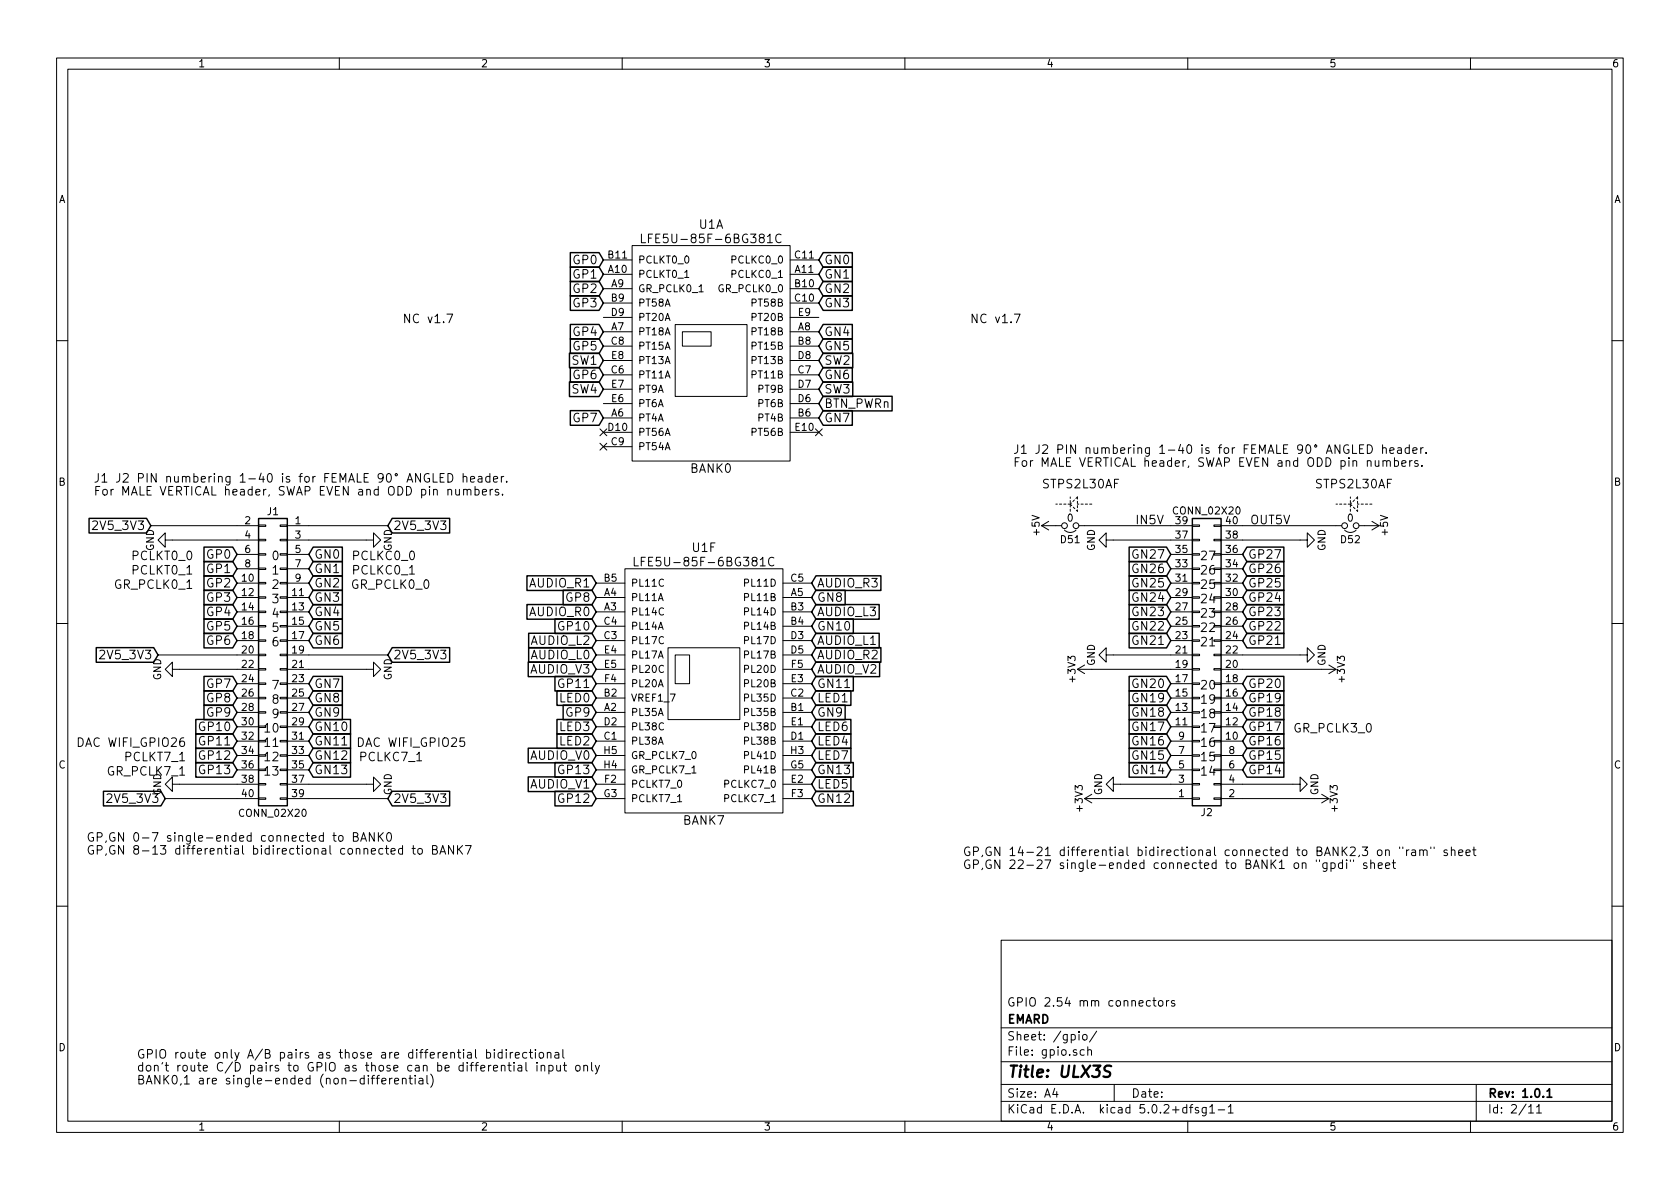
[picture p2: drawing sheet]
<svg xmlns="http://www.w3.org/2000/svg" width="297mm" height="210mm" viewBox="0 0 297 210" stroke-linecap="round" stroke-linejoin="round" font-family="sans-serif">
<g fill="none" stroke="#000" stroke-width=".18">
<path d="M10 10.3h277v189.9h-277zM12 12.2h273v186.1h-273zM60 10.3v1.9M110 10.3v1.9M160 10.3v1.9M210 10.3v1.9M260 10.3v1.9M79 55.5h1l-.6 1.6M106.7 58.7h5.1M106.7 51h5.1M106.7 53.6h5.1M106.7 56.1h5.1"/>
<path d="M106.7 48.5h5.1M106.7 46h5.1M111.8 43.4h27.9v38.1h-27.9zM113.4 41.4v1.5h.7M119.4 57.4h12.7v12.7h-12.7zM120.6 58.7h5.1v2.5h-5.1zM121.1 49.1h.7M123.6 51.6h.7M138.1 41.5a.62 .62 0 0 0-.8 0 .62 .62 0 0 0-.1 .8 .56 .56 0 0 0 .2 .5 .56 .56 0 0 0 .7 0M139.7 58.7h5.1M139.7 51h5.1M139.7 53.6h5.1"/>
<path d="M139.7 56.1h5.1M139.7 48.5h5.1M139.7 46h5.1M179.3 55.5h1.1l-.7 1.6M10 60.2h2M106.1 75.8l1.2 1.3M106.1 78.4l1.2 1.2M106.7 73.9h5.1M106.7 66.3h5.1M106.7 71.4h5.1M106.7 68.8h5.1M106.7 61.2h5.1"/>
<path d="M106.7 63.7h5.1M106.7 79h5.1M106.7 76.4h5.1M107.3 75.8l-1.2 1.3M107.3 78.4l-1.2 1.2M139.7 73.9h5.1M139.7 66.3h5.1M139.7 71.4h5.1M139.7 68.8h5.1M139.7 61.2h5.1M139.7 63.7h5.1M139.7 76.4h5.1"/>
<path d="M144.2 75.8l1.2 1.3M145.4 75.8l-1.2 1.3M239.1 78.7v1.5h.8M240.4 79.4h.5M241.1 78.7h-.7v1.5h.7M241.8 78.7a.77 .77 0 0 1 .9 .7 .77 .77 0 0 1-.9 .8zM244.4 79.3l.1-.1a.37 .37 0 0 1 .6 .2v.8M244.4 78.7v1.5M245.7 79.7l.8-.2-.1-.3h-.4l-.3 .2 .1 .7h.6M247.1 79.2h.6l.1 1M247.8 79.5l-.5 .1a.31 .31 0 0 0-.2 .3 .31 .31 0 0 0 .2 .3l.5-.1M249.2 79.2h-.5l-.2 .1v.7a.48 .48 0 0 0 .7 .1"/>
<path d="M249.2 78.7v1.5M249.8 79.7l.7-.2v-.3h-.5l-.2 .2 .1 .7h.6M251.2 79.2v1M251.6 79.2h-.3l-.1 .2M285 60.2h2M16.4 92.2l.6-.1 .2 .1v.4l-.9 1h.9M26.7 93h19M29.2 95.5v-1.3l-1.3 1.3 1.3 1.3v-1.3h16.5M41.9 98h3.8M45.7 97.9h1.3v.3h-1.3zM45.7 95.4h1.3v.2h-1.3zM45.7 92.8h1.3v.3h-1.3z"/>
<path d="M49.5 97.9h1.3v.3h-1.3zM49.5 95.4h1.3v.2h-1.3zM49.5 92.8h1.3v.3h-1.3zM50.8 95.5h15.2v1.3l1.3-1.3-1.3-1.3v1.3M50.8 93h17.8M50.8 98h3.8M76.6 83.7v1.6h.7M77.8 84.4h.5M78.5 83.7h-.7v1.6h.7M79.2 83.7a.77 .77 0 0 1 .9 .8 .77 .77 0 0 1-.9 .8zM80.6 86.5v1h.4l.2-.1M81.2 86.5v1"/>
<path d="M81.9 84.4l.2-.2 .4 .1v1M81.9 83.7v1.6M82 86.7l.2-.2 .3 .1 .1 .9M82 86.5v1M82.6 86.7l.2-.2 .4 .1 .1 .9M83.2 84.8l.7-.2-.1-.3-.4-.1-.2 .2 .1 .8h.5M84 86.6l.4-.1 .3 .3-.1 .7h-.6M84 86v1.5M84.6 84.3h.6v1M85.2 84.6l-.5 .1a.31 .31 0 0 0-.2 .3 .31 .31 0 0 0 .2 .3l.5-.1M85.3 87l.7-.1v-.3l-.5-.1-.2 .2 .1 .8h.6M86.6 84.3l-.4-.1-.3 .3v.5l.1 .2h.6"/>
<path d="M86.6 83.7v1.6M86.7 86.5v1M87.1 86.5l-.3 .1-.1 .2M87.2 84.8l.8-.2-.1-.3-.4-.1-.3 .2 .1 .8h.6M88.1 86.6l-.3-.1-.2 .2v.3l.5 .1v.4h-.5M88.6 84.2v1.1M88.8 87.4v.1M89.1 84.2l-.3 .1-.2 .2M89.6 85.1v.2M112.1 98.5v1.6h.8M136.8 98.7a.62 .62 0 0 0-.7 0 .62 .62 0 0 0-.2 .7 .56 .56 0 0 0 .3 .6 .56 .56 0 0 0 .6-.1M184.1 93h3.6"/>
<path d="M184.1 93l1.3 .7M185.4 92.2l-1.3 .8M188.2 93.7a1.41 1.41 0 0 0 2 0M190.8 93h20M195.6 95.5v1.3l-1.3-1.3 1.3-1.3v1.3h15.2M207 98h3.8M210.8 92.8h1.3v.3h-1.3zM210.8 95.4h1.3v.2h-1.3zM210.8 97.9h1.3v.3h-1.3zM214.6 92.8h1.3v.3h-1.3zM214.6 95.4h1.3v.2h-1.3zM214.6 97.9h1.3v.3h-1.3z"/>
<path d="M215.9 95.5h15.2v-1.3l1.3 1.3-1.3 1.3v-1.3M215.9 93h21.3M215.9 98h3.8M237.7 93.7a1.41 1.41 0 0 0 2.1 0M240.3 93h3.5M242.6 92.2l1.2 .8M243.2 81.5v.9l.4 .1 .2-.2M243.8 81.5v1M243.8 93l-1.2 .7M244.5 81.6l.2-.1h.4l.1 1M244.5 81.5v1M245.2 81.7l.2-.2h.3l.1 1"/>
<path d="M246.6 81.5h.4l.2 .1v.7a.48 .48 0 0 1-.6 .1M246.6 80.9v1.6M247.9 82l.7-.2-.1-.3h-.4l-.2 .2v.7h.6M249.3 81.5v1M249.7 81.5h-.3l-.1 .2M250.7 81.5h-.4l-.2 .2 .1 .2 .5 .1v.4h-.6M251.4 82.3v.2M252.1 80v.2M10 110.3h2M17.7 115.1l.5-.1 .2 .1 .1 .3-.9 1.1h.9M27.9 115.8h17.8M30.5 118.4v-1.3l-1.3 1.3 1.3 1.2v-1.2h15.2"/>
<path d="M41.9 113.3h3.8M41.9 110.7h3.8M41.9 108.2h3.8M41.9 105.7h3.8M41.9 103.1h3.8M41.9 100.6h3.8M45.7 118.2h1.3v.3h-1.3zM45.7 115.7h1.3v.2h-1.3zM45.7 113.2h1.3v.2h-1.3zM45.7 110.6h1.3v.3h-1.3zM45.7 108.1h1.3v.2h-1.3zM45.7 105.5h1.3v.3h-1.3z"/>
<path d="M45.7 103h1.3v.2h-1.3zM45.7 100.5h1.3v.2h-1.3zM49.5 118.2h1.3v.3h-1.3zM49.5 115.7h1.3v.2h-1.3zM49.5 113.2h1.3v.2h-1.3zM49.5 110.6h1.3v.3h-1.3zM49.5 108.1h1.3v.2h-1.3zM49.5 105.5h1.3v.3h-1.3zM49.5 103h1.3v.2h-1.3zM49.5 100.5h1.3v.2h-1.3zM50.8 118.4h15.2v1.2l1.3-1.2-1.3-1.3v1.3M50.8 115.8h17.8"/>
<path d="M50.8 113.3h3.8M50.8 110.7h3.8M50.8 108.2h3.8M50.8 105.7h3.8M50.8 103.1h3.8M50.8 100.6h3.8M105.4 118.4h5.1M105.4 115.8h5.1M105.4 113.3h5.1M105.4 110.7h5.1M105.4 108.2h5.1M105.4 105.7h5.1"/>
<path d="M105.4 103.1h5.1M110.5 100.6h27.9v43.2h-27.9zM118.1 114.5h12.7v12.7h-12.7zM119.4 115.8h2.5v5.1h-2.5zM138.4 118.4h5.1M138.4 115.8h5.1M138.4 113.3h5.1M138.4 110.7h5.1M138.4 108.2h5.1M138.4 105.7h5.1M138.4 103.1h5.1M190.5 118.4h20.3"/>
<path d="M190.5 118.4l1.3 .7M191.8 117.6l-1.3 .8M195.6 115.8v1.3l-1.3-1.3 1.3-1.3v1.3h15.2M207 113.3h3.8M207 110.7h3.8M207 108.2h3.8M207 105.7h3.8M207 103.1h3.8M207 100.6h3.8M210.8 100.5h1.3v.2h-1.3zM210.8 103h1.3v.2h-1.3zM210.8 105.5h1.3v.3h-1.3z"/>
<path d="M210.8 108.1h1.3v.2h-1.3zM210.8 110.6h1.3v.3h-1.3zM210.8 113.2h1.3v.2h-1.3zM210.8 115.7h1.3v.2h-1.3zM210.8 118.2h1.3v.3h-1.3zM214.6 100.5h1.3v.2h-1.3zM214.6 103h1.3v.2h-1.3zM214.6 105.5h1.3v.3h-1.3zM214.6 108.1h1.3v.2h-1.3zM214.6 110.6h1.3v.3h-1.3zM214.6 113.2h1.3v.2h-1.3zM214.6 115.7h1.3v.2h-1.3z"/>
<path d="M214.6 118.2h1.3v.3h-1.3zM215.9 115.8h15.2v-1.3l1.3 1.3-1.3 1.3v-1.3M215.9 118.4h20.3M215.9 113.3h3.8M215.9 110.7h3.8M215.9 108.2h3.8M215.9 105.7h3.8M215.9 103.1h3.8M215.9 100.6h3.8M234.9 117.6l1.3 .8M236.2 118.4l-1.3 .7M285 110.3h2"/>
<path d="M13.8 130.5a.77 .77 0 0 1 .9 .7 .77 .77 0 0 1-.9 .8zM30.5 138.7v-1.3l-1.3 1.3 1.3 1.2v-1.2h15.2M41.9 131.1h3.8M41.9 128.5h3.8M41.9 126h3.8M41.9 123.4h3.8M41.9 120.9h3.8M41.9 136.1h3.8M41.9 133.6h3.8M45.7 138.6h1.3v.2h-1.3zM45.7 136h1.3v.3h-1.3zM45.7 133.5h1.3v.2h-1.3z"/>
<path d="M45.7 130.9h1.3v.3h-1.3zM45.7 128.4h1.3v.2h-1.3zM45.7 125.9h1.3v.2h-1.3zM45.7 123.3h1.3v.3h-1.3zM45.7 120.8h1.3v.2h-1.3zM49.5 138.6h1.3v.2h-1.3zM49.5 136h1.3v.3h-1.3zM49.5 133.5h1.3v.2h-1.3zM49.5 130.9h1.3v.3h-1.3zM49.5 128.4h1.3v.2h-1.3zM49.5 125.9h1.3v.2h-1.3zM49.5 123.3h1.3v.3h-1.3z"/>
<path d="M49.5 120.8h1.3v.2h-1.3zM50.8 138.7h15.2v1.2l1.3-1.2-1.3-1.3v1.3M50.8 131.1h3.8M50.8 128.5h3.8M50.8 126h3.8M50.8 123.4h3.8M50.8 120.9h3.8M50.8 136.1h3.8M50.8 133.6h3.8M63.4 130.5a.77 .77 0 0 1 .8 .7 .77 .77 0 0 1-.8 .8zM105.4 131.1h5.1M105.4 128.5h5.1"/>
<path d="M105.4 126h5.1M105.4 123.4h5.1M105.4 120.9h5.1M105.4 138.7h5.1M105.4 136.1h5.1M105.4 133.6h5.1M122.3 136.7h.8M138.4 131.1h5.1M138.4 128.5h5.1M138.4 126h5.1M138.4 123.4h5.1M138.4 120.9h5.1"/>
<path d="M138.4 138.7h5.1M138.4 136.1h5.1M138.4 133.6h5.1M196.8 138.7v1.2l-1.2-1.2 1.2-1.3v1.3h14M207 131.1h3.8M207 128.5h3.8M207 126h3.8M207 123.4h3.8M207 120.9h3.8M207 136.1h3.8M207 133.6h3.8M210.8 120.8h1.3v.2h-1.3z"/>
<path d="M210.8 123.3h1.3v.3h-1.3zM210.8 125.9h1.3v.2h-1.3zM210.8 128.4h1.3v.2h-1.3zM210.8 130.9h1.3v.3h-1.3zM210.8 133.5h1.3v.2h-1.3zM210.8 136h1.3v.3h-1.3zM210.8 138.6h1.3v.2h-1.3zM214.6 120.8h1.3v.2h-1.3zM214.6 123.3h1.3v.3h-1.3zM214.6 125.9h1.3v.2h-1.3zM214.6 128.4h1.3v.2h-1.3zM214.6 130.9h1.3v.3h-1.3z"/>
<path d="M214.6 133.5h1.3v.2h-1.3zM214.6 136h1.3v.3h-1.3zM214.6 138.6h1.3v.2h-1.3zM215.9 138.7h14v-1.3l1.2 1.3-1.2 1.2v-1.2M215.9 131.1h3.8M215.9 128.5h3.8M215.9 126h3.8M215.9 123.4h3.8M215.9 120.9h3.8M215.9 136.1h3.8M215.9 133.6h3.8M18.9 140.5l.6-.1 .2 .1 .1 .3-1 1.1h1"/>
<path d="M29.2 141.2h16.5M45.7 141.1h1.3v.2h-1.3zM49.5 141.1h1.3v.2h-1.3zM50.8 141.2h17.8M59.9 147.9l.5-.2 .3 .3v.5l-.3 .3-.4-.1-.1-.2zM62.5 147.9h.5l.2-.1 .1-.3-.3-.3h-.5v1.6h.5l.3-.3a.41 .41 0 0 0-.3-.6M63.8 148.8l.5-1.6 .5 1.6M63.9 148.3h.7M66.2 147.2v1.6l-.9-1.6v1.6M66.9 147.2v1.6M67.1 147.9l.7 .9M67.8 147.2l-.9 .9"/>
<path d="M68.5 147.4l.4-.2a.97 .97 0 0 1 0 1.6 .84 .84 0 0 1-.4-1.4zM71.2 150.1l-.5-.1-.2 .3v.4l.1 .3h.6M71.2 149.5v1.5M72.8 150h.6M73.1 149.5v1.3l.3 .2M73.9 150.2l.3-.2 .4 .2 .1 .5-.2 .3h-.3l-.3-.1zM76.5 150.2l.7-.1 .1-.3-.2-.2-.6-.1v1.5h.6l.2-.3a.41 .41 0 0 0-.3-.5M77.8 151l.5-1.5 .5 1.5M77.9 150.6h.8M80.2 149.5v1.5l-.9-1.5v1.5M80.9 149.5v1.5M81.1 150.2l.7 .8"/>
<path d="M81.8 149.5l-.9 .9M82.3 149.5h1l-.6 1.5M105.4 141.2h5.1M119.8 141.8h.7M138.4 141.2h5.1M191.8 141.2h19M191.8 141.2l1.2 .8M193 140.5l-1.2 .7M210.8 141.1h1.3v.2h-1.3zM214.6 141.1h1.3v.2h-1.3zM215.9 141.2h19M233.7 140.5l1.2 .7"/>
<path d="M234.6 152.6v1.2l-.3 .3-.3-.1M234.6 152.6h-.4l-.2 .1v.7a.48 .48 0 0 0 .6 .1M234.9 141.2l-1.2 .8M235.3 152.6h.5l.3 .3v.4l-.2 .2h-.6M235.3 152.6v1.5M237.4 152.6h-.5l-.2 .3v.4l.1 .2h.6M237.4 152.1v1.5M238.1 152.6v1M241.7 152.6a.37 .37 0 0 0-.6 .2v.2l.6 .3-.2 .3-.4-.1M242.4 152.7l.2-.1h.4v1M242.4 152.1v1.5M243.6 150.4l.2-.1 .5 .1v.6l-.1 .2-.4 .1-.2-.2z"/>
<path d="M243.7 153.1l.7-.2-.1-.3h-.4l-.2 .2 .1 .7h.5M245 150.4l.2-.1 .4 .1v.9M245 153.1l.7-.2-.1-.3h-.4l-.2 .2 .1 .7h.5M245 150.3v1M246.2 152.6h.5M246.4 152.1v1.3l.3 .2M247.5 149.8v.3M248 149.8v.3M248.7 150.3v1M249.1 150.3l-.4 .3M249.6 150.4h.6l.1 .9M250.3 150.6l-.5 .1a.3 .3 0 0 0-.3 .3 .3 .3 0 0 0 .3 .3l.5-.1"/>
<path d="M251 150.4l.2-.1 .4 .1 .1 .9M251 150.3v1M251.7 150.5a.36 .36 0 0 1 .3-.2 .36 .36 0 0 1 .3 .2v.8M253 149.8v.3M253.6 149.8v.3M255.9 150.4a.37 .37 0 0 0-.6 .1l.1 .2 .6 .3-.3 .3-.4-.1M256.6 150.4l.2-.1 .4 .1 .1 .9M256.6 149.8v1.5M257.9 150.8l.7-.2v-.2l-.5-.1-.2 .2 .1 .7h.6M259.2 150.8l.7-.2v-.2l-.5-.1-.2 .2 .1 .7h.6M260.4 150.3h.6M260.6 149.8v1.3l.4 .2"/>
<path d="M10 160.2h2M177 166.3h108v32h-108zM203.4 177l-.4-.1-.3 .3 .1 .6h.6M203.8 176.9h.6M204 176.4v1.3l.4 .2M204.9 177.1l.2-.2 .4 .2v.7l-.2 .1-.4-.1zM206.2 176.9v1M206.7 176.9l-.5 .3M207.7 177l-.4-.1-.2 .2 .1 .3 .5 .1v.3h-.6M285 160.2h2M60 198.3v1.9M66.2 190.2l-.4 .2v1.3"/>
<path d="M67.1 190.2l-.4 .2v1.3M67.5 191.2l.7-.2v-.3h-.5l-.2 .2 .1 .7h.6M68.9 190.7v1M69.3 190.7h-.3l-.1 .3M69.8 191.2l.7-.2-.1-.3h-.4l-.2 .2v.7h.6M71.1 190.8l.1-.1a.37 .37 0 0 1 .6 .2v.8M71.1 190.7v1M72.5 190.2v1.3l.1 .1 .3 .1M73.4 190.7v1M74.1 190.7h.6l.1 1M74.8 191l-.5 .1a.3 .3 0 0 0-.3 .3 .3 .3 0 0 0 .3 .3l.5-.1M75.5 190.2v1.3l.2 .2"/>
<path d="M76.1 189.9a1.78 1.78 0 0 1 0 2.4M84.1 185.6v1.3l.2 .2M86 186.2l.5-.1 .2 .1v.8a.48 .48 0 0 1-.7 0M86 185.6v1.5M87.4 185.6v.1M87.4 186.1v1M88.6 188.5l.2-.1 .4 .1 .1 .9M88.6 188.4v1M88.8 186.2l-.5-.1-.2 .3v.4l.1 .2h.6M88.8 185.6v1.5M89.5 185.6v.1M89.5 186.1v1"/>
<path d="M89.8 188.4h.6M90 187.9v1.3l.4 .2M90.2 186.1v1M90.7 186.1l-.3 .1-.2 .2M90.9 187.9v.1M90.9 188.4v1M91.1 186.6l.7-.1v-.3l-.5-.1-.2 .2 .1 .7h.6M91.6 188.5h.6l.1 .9M92.3 188.7l-.6 .1a.31 .31 0 0 0-.2 .3 .31 .31 0 0 0 .2 .3l.6-.1M93 187.9v1.3l.2 .2M93.1 186.2l-.4-.1-.2 .1v.8a.48 .48 0 0 0 .6 0M93.6 186.1h.6"/>
<path d="M93.8 185.6v1.3l.1 .1 .3 .1M94.7 185.6v.1M94.7 186.1v1M94.9 187.9v.1M94.9 188.4v1M95.4 186.2l.2-.1 .4 .1 .1 .6-.1 .2-.4 .1-.2-.1zM95.7 188.5l.2-.1 .4 .1v.9M95.7 188.4v1M96.8 186.2l.2-.1 .4 .1v.9M96.8 186.1v1M97.1 188.5l.4-.1 .2 .1v.7a.48 .48 0 0 1-.6 .1M97.1 188.4v1.5"/>
<path d="M98.1 186.2h.6l.1 .9M98.4 188.4v.8a.37 .37 0 0 0 .3 .2 .37 .37 0 0 0 .4-.2M98.8 186.5h-.5a.3 .3 0 0 0-.2 .3 .3 .3 0 0 0 .2 .3l.5-.1M99.1 188.4v1M99.5 185.6v1.3l.2 .2M99.6 188.4h.6M99.8 187.9v1.3l.1 .1 .3 .1M101.9 188.5l.4-.1 .3 .3v.4l-.3 .3-.4-.1-.1-.2zM103.2 188.5l.2-.1 .4 .1 .1 .9M103.2 188.4v1M104.6 187.9v1.3l.2 .2M105.3 188.4l.3 1"/>
<path d="M106 188.4l-.5 1.4-.2 .1M110 198.3v1.9M160 198.3v1.9M177 194.8h108M177 191.8h108M177 187.8h108M177 181.8h108M186.5 192.5l-.4 1h1M186.8 193v1M190.8 182.4v.2M190.8 182.9v1M191.5 183.1l.2-.2 .4 .2v.7l-.2 .1-.4-.1z"/>
<path d="M191.7 185.7l-.4-.1-.3 .3 .1 .6 .2 .1 .4-.1M192.3 185.7h.1a.37 .37 0 0 1 .6 .1v.8M192.3 185.1v1.5M193.9 182.3l-1.3 2M197 191.8v3M210 198.3v1.9M210.3 195.8h.6M210.9 195.3l-.4 .2v1.3M211.9 195.9l-.4-.1-.2 .2 .1 .3 .5 .1v.3h-.6M213.3 195.8v1.2l-.3 .3h-.4M213.3 195.9l-.5-.1-.3 .3 .1 .6 .2 .1 .5-.1M213.9 195.8l.4-.5v1.5"/>
<path d="M213.9 196.8h.9M215.4 196.3h1.1M217.2 195.8l.4-.5v1.5M217.2 196.8h.8M260 198.3v1.9M261 191.8v6.5M270.3 195.8l.4-.5v1.5M270.3 196.8h.8M271.7 195.8l.4-.5v1.5M271.7 196.8h.8"/>
<circle cx="188.2" cy="93" r=".51"/>
<circle cx="190.2" cy="93" r=".51"/>
<circle cx="237.7" cy="93" r=".51"/>
<circle cx="239.8" cy="93" r=".51"/>
</g>
<path d="M273.5 193l.5-.5v1.5M273.5 194h.9" fill="none" stroke="#000" stroke-width=".3"/>
<path d="M196.5 188.5l-.3-.1-.7 .1a.47 .47 0 0 0-.2 .5 .47 .47 0 0 0 .3 .4l.4 .1a.48 .48 0 0 1 .3 .5 .48 .48 0 0 1-.4 .4l-.8-.1" fill="none" stroke="#000" stroke-width=".41"/>
<g fill="none" stroke="#000" stroke-width=".25">
<path d="M100.8 44.7h5.1l.8 1.3-.8 1.3h-5.1zM100.8 47.2h5.1l.8 1.3-.8 1.3h-5.1zM100.8 49.8h5.1l.8 1.2-.8 1.3h-5.1zM100.8 57.4h5.1l.8 1.3-.8 1.3h-5.1zM100.8 59.9h5.1l.8 1.3-.8 1.3h-5.1zM100.8 52.3h5.1l.8 1.3-.8 1.3h-5.1zM145.5 44.7h5.2v2.6h-5.2l-.7-1.3zM145.5 47.2h5.2v2.6h-5.2l-.7-1.3zM145.5 49.8h5.2v2.5h-5.2l-.7-1.3zM145.5 57.4h5.2v2.6h-5.2l-.7-1.3zM145.5 59.9h5.2v2.6h-5.2l-.7-1.3zM145.5 52.3h5.2v2.6h-5.2l-.7-1.3z"/>
<path d="M100.7 62.5h5.2l.8 1.2-.8 1.3h-5.2zM100.7 67.5h5.2l.8 1.3-.8 1.3h-5.2zM100.8 72.6h5.1l.8 1.3-.8 1.3h-5.1zM100.8 65h5.1l.8 1.3-.8 1.3h-5.1zM145.5 72.6h5.2v2.6h-5.2l-.7-1.3zM145.5 65h5.2v2.6h-5.2l-.7-1.3zM145.5 70.1h12.2v2.6h-12.2l-.7-1.3zM145.5 62.5h5.3v2.5h-5.3l-.7-1.3zM145.5 67.5h5.3v2.6h-5.3l-.7-1.3zM15.7 91.7h10.2l.8 1.3-.8 1.3h-10.2zM36.1 96.7h5l.8 1.3-.8 1.3h-5zM36.1 99.3h5l.8 1.3-.8 1.3h-5z"/>
<path d="M45.7 91.7h5.1v50.8h-5.1zM55.4 96.7h5.1v2.6h-5.1l-.8-1.3zM55.4 99.3h5.1v2.6h-5.1l-.8-1.3zM69.3 91.7h10.2v2.6h-10.2l-.7-1.3zM199.6 99.3h6.6l.8 1.3-.8 1.3h-6.6zM199.6 96.7h6.6l.8 1.3-.8 1.3h-6.6zM210.8 91.7h5.1v50.8h-5.1zM220.5 99.3h6.5v2.6h-6.5l-.8-1.3zM220.5 96.7h6.5v2.6h-6.5l-.8-1.3zM17 114.5h10.2l.7 1.3-.7 1.3h-10.2zM36.1 101.8h5l.8 1.3-.8 1.3h-5zM36.1 104.4h5l.8 1.3-.8 1.3h-5z"/>
<path d="M36.1 106.9h5l.8 1.3-.8 1.3h-5zM36.1 109.4h5l.8 1.3-.8 1.3h-5zM36.1 112h5l.8 1.3-.8 1.3h-5zM36.1 119.6h5l.8 1.3-.8 1.3h-5zM55.4 101.8h5.1v2.6h-5.1l-.8-1.3zM55.4 104.4h5.1v2.6h-5.1l-.8-1.3zM55.4 106.9h5.1v2.6h-5.1l-.8-1.3zM55.4 109.4h5.1v2.6h-5.1l-.8-1.3zM55.4 112h5.1v2.6h-5.1l-.8-1.3zM55.4 119.6h5.1v2.6h-5.1l-.8-1.3zM69.3 114.5h10.2v2.6h-10.2l-.7-1.3zM93.2 106.9h11.4l.8 1.3-.8 1.3h-11.4z"/>
<path d="M93.2 101.8h11.4l.8 1.3-.8 1.3h-11.4zM93.4 117.1h11.2l.8 1.3-.8 1.3h-11.2zM93.5 114.5h11.1l.8 1.3-.8 1.3h-11.1zM93.5 112h11.1l.8 1.3-.8 1.3h-11.1zM98.1 119.6h6.5l.8 1.3-.8 1.3h-6.5zM98.1 109.4h6.5l.8 1.3-.8 1.3h-6.5zM99.6 104.4h5l.8 1.3-.8 1.3h-5zM144.3 119.6h6.6v2.6h-6.6l-.8-1.3zM144.3 109.4h6.6v2.6h-6.6l-.8-1.3zM144.3 104.4h5.1v2.6h-5.1l-.8-1.3zM144.3 112h11.1v2.6h-11.1l-.8-1.3zM144.3 106.9h11.1v2.6h-11.1l-.8-1.3z"/>
<path d="M144.3 114.5h11.5v2.6h-11.5l-.8-1.3zM144.3 101.8h11.5v2.6h-11.5l-.8-1.3zM144.3 117.1h11.2v2.6h-11.2l-.8-1.3zM199.6 119.6h6.6l.8 1.3-.8 1.3h-6.6zM199.6 112h6.6l.8 1.3-.8 1.3h-6.6zM199.6 109.4h6.6l.8 1.3-.8 1.3h-6.6zM199.6 106.9h6.6l.8 1.3-.8 1.3h-6.6zM199.6 104.4h6.6l.8 1.3-.8 1.3h-6.6zM199.6 101.8h6.6l.8 1.3-.8 1.3h-6.6zM220.5 119.6h6.5v2.6h-6.5l-.8-1.3zM220.5 112h6.5v2.6h-6.5l-.8-1.3zM220.5 109.4h6.5v2.6h-6.5l-.8-1.3z"/>
<path d="M220.5 106.9h6.5v2.6h-6.5l-.8-1.3zM220.5 104.4h6.5v2.6h-6.5l-.8-1.3zM220.5 101.8h6.5v2.6h-6.5l-.8-1.3zM18.3 139.9h10.1l.8 1.3-.8 1.3h-10.1zM34.6 127.2h6.5l.8 1.3-.8 1.3h-6.5zM34.6 129.8h6.5l.8 1.3-.8 1.3h-6.5zM34.6 132.3h6.5l.8 1.3-.8 1.3h-6.5zM34.6 134.8h6.5l.8 1.3-.8 1.3h-6.5zM36.1 122.1h5l.8 1.3-.8 1.3h-5zM36.1 124.7h5l.8 1.3-.8 1.3h-5zM55.4 122.1h5.1v2.6h-5.1l-.8-1.3zM55.4 124.7h5.1v2.6h-5.1l-.8-1.3z"/>
<path d="M55.4 127.2h6.6v2.6h-6.6l-.8-1.3zM55.4 129.8h6.6v2.6h-6.6l-.8-1.3zM55.4 132.3h6.6v2.6h-6.6l-.8-1.3zM55.4 134.8h6.6v2.6h-6.6l-.8-1.3zM69.3 139.9h10.2v2.6h-10.2l-.7-1.3zM93.4 137.4h11.2l.8 1.3-.8 1.3h-11.2zM93.4 132.3h11.2l.8 1.3-.8 1.3h-11.2zM98.1 134.8h6.5l.8 1.3-.8 1.3h-6.5zM98.1 139.9h6.5l.8 1.3-.8 1.3h-6.5zM98.5 122.1h6.1l.8 1.3-.8 1.3h-6.1zM98.5 129.8h6.1l.8 1.3-.8 1.3h-6.1zM98.5 127.2h6.1l.8 1.3-.8 1.3h-6.1z"/>
<path d="M99.6 124.7h5l.8 1.3-.8 1.3h-5zM144.3 134.8h6.6v2.6h-6.6l-.8-1.3zM144.3 139.9h6.6v2.6h-6.6l-.8-1.3zM144.3 124.7h5.1v2.6h-5.1l-.8-1.3zM144.3 137.4h6.1v2.6h-6.1l-.8-1.3zM144.3 129.8h6.1v2.6h-6.1l-.8-1.3zM144.3 122.1h6.1v2.6h-6.1l-.8-1.3zM144.3 127.2h6.1v2.6h-6.1l-.8-1.3zM144.3 132.3h6.1v2.6h-6.1l-.8-1.3zM199.6 134.8h6.6l.8 1.3-.8 1.3h-6.6zM199.6 132.3h6.6l.8 1.3-.8 1.3h-6.6zM199.6 129.8h6.6l.8 1.3-.8 1.3h-6.6z"/>
<path d="M199.6 127.2h6.6l.8 1.3-.8 1.3h-6.6zM199.6 124.7h6.6l.8 1.3-.8 1.3h-6.6zM199.6 122.1h6.6l.8 1.3-.8 1.3h-6.6zM220.5 134.8h6.5v2.6h-6.5l-.8-1.3zM220.5 132.3h6.5v2.6h-6.5l-.8-1.3zM220.5 129.8h6.5v2.6h-6.5l-.8-1.3zM220.5 127.2h6.5v2.6h-6.5l-.8-1.3zM220.5 124.7h6.5v2.6h-6.5l-.8-1.3zM220.5 122.1h6.5v2.6h-6.5l-.8-1.3z"/>
</g>
<path d="M189.2 89.1l1.3 1.3M189.2 90.4v-2.5M189.2 89.1h-2.5M190.5 87.9v2.5M190.5 87.9l-1.3 1.2M193 89.1h-2.5M238.8 89.1l1.2 1.3M238.8 90.4v-2.5M238.8 89.1h-2.6M240 87.9v2.5M240 87.9l-1.2 1.2M242.6 89.1h-2.6" fill="none" stroke="#000" stroke-width=".18" stroke-dasharray=".4 .4"/>
<text font-size="2.8" x="178" y="190.5">Title: ULX3S</text>
<g font-size="2.1">
<text x="123.6" y="40.5">U1A</text>
<text x="101.5" y="46.7">GP0</text>
<text x="115.1" y="43">LFE5U-85F-6BG381C</text>
<text x="145.7" y="46.7">GN0</text>
<text x="101.5" y="49.3">GP1</text>
<text x="101.5" y="51.8">GP2</text>
<text x="145.7" y="49.3">GN1</text>
<text x="145.7" y="51.8">GN2</text>
<text x="71.1" y="57.1">NC v1.7</text>
<text x="101.5" y="59.4">GP4</text>
<text x="101.5" y="54.4">GP3</text>
<text x="145.7" y="59.4">GN4</text>
<text x="145.7" y="54.4">GN3</text>
<text x="171.4" y="57.1">NC v1.7</text>
<text x="101.2" y="64.5">SW1</text>
<text x="101.5" y="62">GP5</text>
<text x="145.7" y="62">GN5</text>
<text x="145.7" y="64.5">SW2</text>
<text x="101.2" y="69.6">SW4</text>
<text x="101.5" y="67.1">GP6</text>
<text x="145.7" y="67.1">GN6</text>
<text x="145.7" y="69.6">SW3</text>
<text x="101.5" y="74.7">GP7</text>
<text x="145.7" y="74.7">GN7</text>
<text x="145.7" y="72.1">BTN_PWRn</text>
<text x="122.1" y="83.6">BANK0</text>
<text x="179.1" y="80.3">J1 J2 PIN numbering 1-40 is for FEMALE 90° ANGLED header.</text>
<text x="179.1" y="82.5">For MALE VERTICAL header, SWAP EVEN and ODD pin numbers.</text>
<text x="16.5" y="85.3">J1 J2 PIN numbering 1-40 is for FEMALE 90° ANGLED header.</text>
<text x="16.5" y="87.6">For MALE VERTICAL header, SWAP EVEN and ODD pin numbers.</text>
<text x="184.1" y="86.4">STPS2L30AF</text>
<text x="232.4" y="86.4">STPS2L30AF</text>
<text x="17" y="93.7">2V5_3V3</text>
<text x="69.5" y="93.7">2V5_3V3</text>
<text x="200.7" y="92.7">IN5V</text>
<text x="221" y="92.7">OUT5V</text>
<text x="23.7" y="99.1">PCLKT0_0</text>
<text x="23.7" y="101.6">PCLKT0_1</text>
<text x="36.8" y="98.8">GP0</text>
<text x="36.8" y="101.3">GP1</text>
<text x="48.4" y="99.1">0</text>
<text x="48.4" y="101.6">1</text>
<text x="55.5" y="98.8">GN0</text>
<text x="55.5" y="101.3">GN1</text>
<text x="62.8" y="99.1">PCLKC0_0</text>
<text x="62.8" y="101.6">PCLKC0_1</text>
<text x="113.8" y="100.1">LFE5U-85F-6BG381C</text>
<text x="122.5" y="97.6">U1F</text>
<text x="200.6" y="101.3">GN26</text>
<text x="200.6" y="98.8">GN27</text>
<text x="212.1" y="101.6">26</text>
<text x="212.1" y="99.1">27</text>
<text x="220.6" y="101.3">GP26</text>
<text x="220.6" y="98.8">GP27</text>
<text x="20.6" y="104.1">GR_PCLK0_1</text>
<text x="36.8" y="103.9">GP2</text>
<text x="36.8" y="106.4">GP3</text>
<text x="48.4" y="104.1">2</text>
<text x="48.4" y="106.7">3</text>
<text x="55.5" y="103.9">GN2</text>
<text x="55.5" y="106.4">GN3</text>
<text x="62.5" y="104.1">GR_PCLK0_0</text>
<text x="93.8" y="103.9">AUDIO_R1</text>
<text x="100.3" y="106.4">GP8</text>
<text x="144.4" y="106.4">GN8</text>
<text x="144.4" y="103.9">AUDIO_R3</text>
<text x="200.6" y="106.4">GN24</text>
<text x="200.6" y="103.9">GN25</text>
<text x="212.1" y="106.7">24</text>
<text x="212.1" y="104.1">25</text>
<text x="220.6" y="106.4">GP24</text>
<text x="220.6" y="103.9">GP25</text>
<text x="36.8" y="109">GP4</text>
<text x="36.8" y="111.5">GP5</text>
<text x="48.4" y="109.2">4</text>
<text x="48.4" y="111.8">5</text>
<text x="55.5" y="109">GN4</text>
<text x="55.5" y="111.5">GN5</text>
<text x="93.8" y="109">AUDIO_R0</text>
<text x="99.1" y="111.5">GP10</text>
<text x="144.4" y="111.5">GN10</text>
<text x="144.4" y="109">AUDIO_L3</text>
<text x="200.6" y="111.5">GN22</text>
<text x="200.6" y="109">GN23</text>
<text x="212.1" y="111.8">22</text>
<text x="212.1" y="109.2">23</text>
<text x="220.6" y="111.5">GP22</text>
<text x="220.6" y="109">GP23</text>
<text x="18.3" y="116.6">2V5_3V3</text>
<text x="36.8" y="114">GP6</text>
<text x="48.4" y="114.3">6</text>
<text x="55.5" y="114">GN6</text>
<text x="69.5" y="116.6">2V5_3V3</text>
<text x="93.9" y="119.1">AUDIO_V3</text>
<text x="94" y="116.6">AUDIO_L0</text>
<text x="94" y="114">AUDIO_L2</text>
<text x="144.4" y="114">AUDIO_L1</text>
<text x="144.4" y="116.6">AUDIO_R2</text>
<text x="144.4" y="119.1">AUDIO_V2</text>
<text x="200.6" y="114">GN21</text>
<text x="212.1" y="114.3">21</text>
<text x="220.6" y="114">GP21</text>
<text x="36.8" y="121.7">GP7</text>
<text x="36.8" y="124.2">GP8</text>
<text x="48.4" y="121.9">7</text>
<text x="48.4" y="124.5">8</text>
<text x="55.5" y="121.7">GN7</text>
<text x="55.5" y="124.2">GN8</text>
<text x="99.1" y="121.7">GP11</text>
<text x="99.1" y="124.2">LED0</text>
<text x="144.4" y="121.7">GN11</text>
<text x="144.4" y="124.2">LED1</text>
<text x="200.6" y="124.2">GN19</text>
<text x="200.6" y="121.7">GN20</text>
<text x="212.1" y="124.5">19</text>
<text x="212.1" y="121.9">20</text>
<text x="220.6" y="124.2">GP19</text>
<text x="220.6" y="121.7">GP20</text>
<text x="35.6" y="129.3">GP10</text>
<text x="35.6" y="131.8">GP11</text>
<text x="36.8" y="126.7">GP9</text>
<text x="47.2" y="129.5">10</text>
<text x="48.4" y="127">9</text>
<text x="55.5" y="126.7">GN9</text>
<text x="55.5" y="129.3">GN10</text>
<text x="55.5" y="131.8">GN11</text>
<text x="99.1" y="131.8">LED2</text>
<text x="99.1" y="129.3">LED3</text>
<text x="100.3" y="126.7">GP9</text>
<text x="144.4" y="126.7">GN9</text>
<text x="144.4" y="131.8">LED4</text>
<text x="144.4" y="129.3">LED6</text>
<text x="200.6" y="131.8">GN16</text>
<text x="200.6" y="129.3">GN17</text>
<text x="200.6" y="126.7">GN18</text>
<text x="212.1" y="129.5">17</text>
<text x="212.1" y="127">18</text>
<text x="220.6" y="131.8">GP16</text>
<text x="220.6" y="129.3">GP17</text>
<text x="220.6" y="126.7">GP18</text>
<text x="228.6" y="129.5">GR_PCLK3_0</text>
<text x="14.5" y="132.1">DAC WIFI_GPIO26</text>
<text x="19.3" y="137.2">GR_PCLK7_1</text>
<text x="22.4" y="134.6">PCLKT7_1</text>
<text x="35.6" y="134.4">GP12</text>
<text x="35.6" y="136.9">GP13</text>
<text x="47.2" y="132.1">11</text>
<text x="47.2" y="134.6">12</text>
<text x="47.2" y="137.2">13</text>
<text x="55.5" y="134.4">GN12</text>
<text x="55.5" y="136.9">GN13</text>
<text x="64" y="132.1">DAC WIFI_GPIO25</text>
<text x="64.1" y="134.6">PCLKC7_1</text>
<text x="93.9" y="134.4">AUDIO_V0</text>
<text x="99.1" y="136.9">GP13</text>
<text x="144.4" y="136.9">GN13</text>
<text x="144.4" y="134.4">LED7</text>
<text x="200.6" y="136.9">GN14</text>
<text x="200.6" y="134.4">GN15</text>
<text x="212.1" y="137.2">14</text>
<text x="212.1" y="134.6">15</text>
<text x="212.1" y="132.1">16</text>
<text x="220.6" y="136.9">GP14</text>
<text x="220.6" y="134.4">GP15</text>
<text x="19.6" y="142">2V5_3V3</text>
<text x="69.5" y="142">2V5_3V3</text>
<text x="93.9" y="139.4">AUDIO_V1</text>
<text x="99.1" y="142">GP12</text>
<text x="144.4" y="142">GN12</text>
<text x="144.4" y="139.4">LED5</text>
<text x="15.2" y="148.8">GP,GN 0-7 single-ended connected to BANK0</text>
<text x="120.8" y="145.8">BANK7</text>
<text x="15.2" y="151.1">GP,GN 8-13 differential bidirectional connected to BANK7</text>
<text x="170.2" y="151.4">GP,GN 14-21 differential bidirectional connected to BANK2,3 on &quot;ram&quot; sheet</text>
<text x="170.2" y="153.7">GP,GN 22-27 single-ended connected to BANK1 on &quot;gpdi&quot; sheet</text>
<text x="178" y="178">GPIO 2.54 mm connectors</text>
<text x="178" y="184">Sheet: /gpio/</text>
<text x="178" y="181">EMARD</text>
<text x="24.1" y="187.2">GPIO route only A/B pairs as those are differential bidirectional</text>
<text x="24.1" y="189.5">don't route C/D pairs to GPIO as those can be differential input only</text>
<text x="24.1" y="191.8">BANK0,1 are single-ended (non-differential)</text>
<text x="178" y="186.7">File: gpio.sch</text>
<text x="178" y="196.9">KiCad E.D.A. kicad 5.0.2+dfsg1-1</text>
<text x="178" y="194.1">Size: A4</text>
<text x="200" y="194.1">Date:</text>
<text x="263" y="194.1">Rev: 1.0.1</text>
<text x="263" y="196.9">Id: 2/11</text>
</g>
<g font-size="1.8">
<text x="35" y="11.9">1</text>
<text x="85" y="11.9">2</text>
<text x="135" y="11.9">3</text>
<text x="185" y="11.9">4</text>
<text x="235" y="11.9">5</text>
<text x="285" y="11.9">6</text>
<text x="10.4" y="35.9">A</text>
<text x="285.4" y="35.9">A</text>
<text x="107.6" y="45.7">B11</text>
<text x="112.8" y="46.6">PCLKT0_0</text>
<text x="129.6" y="46.6">PCLKC0_0</text>
<text x="140.6" y="45.7">C11</text>
<text x="107.6" y="48.3">A10</text>
<text x="108.1" y="50.8">A9</text>
<text x="108.1" y="53.3">B9</text>
<text x="112.8" y="51.7">GR_PCLK0_1</text>
<text x="112.8" y="49.1">PCLKT0_1</text>
<text x="127.3" y="51.7">GR_PCLK0_0</text>
<text x="129.6" y="49.1">PCLKC0_1</text>
<text x="140.6" y="50.8">B10</text>
<text x="140.6" y="53.3">C10</text>
<text x="140.6" y="48.3">A11</text>
<text x="108.1" y="58.4">A7</text>
<text x="108.1" y="55.9">D9</text>
<text x="112.8" y="59.3">PT18A</text>
<text x="112.8" y="54.2">PT58A</text>
<text x="112.8" y="56.8">PT20A</text>
<text x="133.2" y="59.3">PT18B</text>
<text x="133.2" y="56.8">PT20B</text>
<text x="133.2" y="54.2">PT58B</text>
<text x="141.1" y="58.4">A8</text>
<text x="141.2" y="55.9">E9</text>
<text x="108.1" y="61">C8</text>
<text x="108.2" y="63.5">E8</text>
<text x="112.8" y="61.8">PT15A</text>
<text x="112.8" y="64.4">PT13A</text>
<text x="133.2" y="61.8">PT15B</text>
<text x="133.2" y="64.4">PT13B</text>
<text x="141.1" y="61">B8</text>
<text x="141.1" y="63.5">D8</text>
<text x="108.1" y="66">C6</text>
<text x="108.2" y="71.1">E6</text>
<text x="108.2" y="68.6">E7</text>
<text x="112.8" y="66.9">PT11A</text>
<text x="112.8" y="69.5">PT9A</text>
<text x="133.2" y="66.9">PT11B</text>
<text x="134.2" y="69.5">PT9B</text>
<text x="141.1" y="71.1">D6</text>
<text x="141.1" y="66">C7</text>
<text x="141.1" y="68.6">D7</text>
<text x="107.6" y="76.2">D10</text>
<text x="108.1" y="73.7">A6</text>
<text x="112.8" y="74.5">PT4A</text>
<text x="112.8" y="72">PT6A</text>
<text x="112.8" y="77.1">PT56A</text>
<text x="133.2" y="77.1">PT56B</text>
<text x="134.2" y="74.5">PT4B</text>
<text x="134.2" y="72">PT6B</text>
<text x="140.7" y="76.2">E10</text>
<text x="141.1" y="73.7">B6</text>
<text x="108.1" y="78.7">C9</text>
<text x="112.8" y="79.6">PT54A</text>
<text x="10.4" y="85.9">B</text>
<text x="285.4" y="85.9">B</text>
<text x="43.3" y="92.7">2</text>
<text x="43.3" y="95.2">4</text>
<text x="47.3" y="91.1">J1</text>
<text x="52.2" y="92.7">1</text>
<text x="52.2" y="95.2">3</text>
<text x="183.8" y="94.6" transform="rotate(-90 183.8 94.6)">+5V</text>
<text x="188.7" y="92.2">0</text>
<text x="207.7" y="91">CONN_02X20</text>
<text x="207.9" y="95.2">37</text>
<text x="207.9" y="92.7">39</text>
<text x="216.8" y="95.2">38</text>
<text x="216.8" y="92.7">40</text>
<text x="238.3" y="92.2">0</text>
<text x="245.4" y="94.6" transform="rotate(-90 245.4 94.6)">+5V</text>
<text x="27.2" y="97.5" transform="rotate(-90 27.2 97.5)">GND</text>
<text x="43.3" y="97.8">6</text>
<text x="43.3" y="100.3">8</text>
<text x="52.2" y="97.8">5</text>
<text x="52.2" y="100.3">7</text>
<text x="69.3" y="97.5" transform="rotate(-90 69.3 97.5)">GND</text>
<text x="187.6" y="96.1">D51</text>
<text x="193.6" y="97.5" transform="rotate(-90 193.6 97.5)">GND</text>
<text x="207.9" y="100.3">33</text>
<text x="207.9" y="97.8">35</text>
<text x="216.8" y="100.3">34</text>
<text x="216.8" y="97.8">36</text>
<text x="234.4" y="97.5" transform="rotate(-90 234.4 97.5)">GND</text>
<text x="237.1" y="96.1">D52</text>
<text x="42.8" y="102.9">10</text>
<text x="42.8" y="105.4">12</text>
<text x="42.8" y="107.9">14</text>
<text x="51.7" y="105.4">11</text>
<text x="51.7" y="107.9">13</text>
<text x="52.2" y="102.9">9</text>
<text x="106.8" y="107.9">A3</text>
<text x="106.8" y="105.4">A4</text>
<text x="106.8" y="102.9">B5</text>
<text x="111.5" y="106.3">PL11A</text>
<text x="111.5" y="103.8">PL11C</text>
<text x="131.9" y="106.3">PL11B</text>
<text x="131.9" y="103.8">PL11D</text>
<text x="139.9" y="107.9">B3</text>
<text x="139.9" y="105.4">A5</text>
<text x="139.9" y="102.9">C5</text>
<text x="207.9" y="107.9">27</text>
<text x="207.9" y="105.4">29</text>
<text x="207.9" y="102.9">31</text>
<text x="216.8" y="107.9">28</text>
<text x="216.8" y="105.4">30</text>
<text x="216.8" y="102.9">32</text>
<text x="42.8" y="110.5">16</text>
<text x="42.8" y="113">18</text>
<text x="51.7" y="110.5">15</text>
<text x="51.7" y="113">17</text>
<text x="106.8" y="113">C3</text>
<text x="106.8" y="110.5">C4</text>
<text x="111.5" y="108.8">PL14C</text>
<text x="111.5" y="113.9">PL17C</text>
<text x="111.5" y="111.4">PL14A</text>
<text x="131.9" y="108.8">PL14D</text>
<text x="131.9" y="113.9">PL17D</text>
<text x="131.9" y="111.4">PL14B</text>
<text x="139.9" y="113">D3</text>
<text x="139.9" y="110.5">B4</text>
<text x="207.9" y="113">23</text>
<text x="207.9" y="110.5">25</text>
<text x="216.8" y="113">24</text>
<text x="216.8" y="110.5">26</text>
<text x="42.8" y="115.6">20</text>
<text x="42.8" y="118.1">22</text>
<text x="51.7" y="115.6">19</text>
<text x="51.7" y="118.1">21</text>
<text x="106.9" y="115.6">E4</text>
<text x="106.9" y="118.1">E5</text>
<text x="111.5" y="116.5">PL17A</text>
<text x="111.5" y="119">PL20C</text>
<text x="131.9" y="116.5">PL17B</text>
<text x="131.9" y="119">PL20D</text>
<text x="139.9" y="115.6">D5</text>
<text x="140" y="118.1">F5</text>
<text x="193.6" y="117.8" transform="rotate(-90 193.6 117.8)">GND</text>
<text x="207.9" y="118.1">19</text>
<text x="207.9" y="115.6">21</text>
<text x="216.8" y="118.1">20</text>
<text x="216.8" y="115.6">22</text>
<text x="234.4" y="117.8" transform="rotate(-90 234.4 117.8)">GND</text>
<text x="28.5" y="120.3" transform="rotate(-90 28.5 120.3)">GND</text>
<text x="42.8" y="120.6">24</text>
<text x="42.8" y="123.2">26</text>
<text x="42.8" y="125.7">28</text>
<text x="51.7" y="120.6">23</text>
<text x="51.7" y="123.2">25</text>
<text x="51.7" y="125.7">27</text>
<text x="69.3" y="120.3" transform="rotate(-90 69.3 120.3)">GND</text>
<text x="106.8" y="125.7">A2</text>
<text x="106.8" y="123.2">B2</text>
<text x="106.9" y="120.6">F4</text>
<text x="111.5" y="124.1">VREF1_7</text>
<text x="111.5" y="121.5">PL20A</text>
<text x="131.9" y="124.1">PL35D</text>
<text x="131.9" y="121.5">PL20B</text>
<text x="139.9" y="125.7">B1</text>
<text x="139.9" y="123.2">C2</text>
<text x="139.9" y="120.6">E3</text>
<text x="190.2" y="120.4" transform="rotate(-90 190.2 120.4)">+3V3</text>
<text x="207.9" y="125.7">13</text>
<text x="207.9" y="123.2">15</text>
<text x="207.9" y="120.6">17</text>
<text x="216.8" y="125.7">14</text>
<text x="216.8" y="123.2">16</text>
<text x="216.8" y="120.6">18</text>
<text x="237.8" y="120.4" transform="rotate(-90 237.8 120.4)">+3V3</text>
<text x="42.8" y="128.3">30</text>
<text x="42.8" y="130.8">32</text>
<text x="51.7" y="128.3">29</text>
<text x="51.7" y="130.8">31</text>
<text x="106.8" y="130.8">C1</text>
<text x="106.8" y="128.3">D2</text>
<text x="111.5" y="131.7">PL38A</text>
<text x="111.5" y="126.6">PL35A</text>
<text x="111.5" y="129.2">PL38C</text>
<text x="131.9" y="126.6">PL35B</text>
<text x="131.9" y="131.7">PL38B</text>
<text x="131.9" y="129.2">PL38D</text>
<text x="139.9" y="130.8">D1</text>
<text x="139.9" y="128.3">E1</text>
<text x="207.9" y="128.3">11</text>
<text x="208.4" y="130.8">9</text>
<text x="216.8" y="130.8">10</text>
<text x="216.8" y="128.3">12</text>
<text x="10.4" y="135.9">C</text>
<text x="42.8" y="133.3">34</text>
<text x="42.8" y="135.9">36</text>
<text x="51.7" y="133.3">33</text>
<text x="51.7" y="135.9">35</text>
<text x="106.8" y="135.9">H4</text>
<text x="106.8" y="133.3">H5</text>
<text x="111.5" y="136.8">GR_PCLK7_1</text>
<text x="111.5" y="134.2">GR_PCLK7_0</text>
<text x="131.9" y="134.2">PL41D</text>
<text x="131.9" y="136.8">PL41B</text>
<text x="139.8" y="135.9">G5</text>
<text x="139.9" y="133.3">H3</text>
<text x="208.4" y="135.9">5</text>
<text x="208.4" y="133.3">7</text>
<text x="217.3" y="135.9">6</text>
<text x="217.3" y="133.3">8</text>
<text x="285.4" y="135.9">C</text>
<text x="28.5" y="140.6" transform="rotate(-90 28.5 140.6)">GND</text>
<text x="42.8" y="138.4">38</text>
<text x="42.8" y="141">40</text>
<text x="51.7" y="138.4">37</text>
<text x="51.7" y="141">39</text>
<text x="69.3" y="140.6" transform="rotate(-90 69.3 140.6)">GND</text>
<text x="106.8" y="141">G3</text>
<text x="106.9" y="138.4">F2</text>
<text x="111.5" y="139.3">PCLKT7_0</text>
<text x="111.5" y="141.9">PCLKT7_1</text>
<text x="128.4" y="139.3">PCLKC7_0</text>
<text x="128.4" y="141.9">PCLKC7_1</text>
<text x="139.9" y="138.4">E2</text>
<text x="140" y="141">F3</text>
<text x="191.4" y="143.3" transform="rotate(-90 191.4 143.3)">+3V3</text>
<text x="194.9" y="140.6" transform="rotate(-90 194.9 140.6)">GND</text>
<text x="208.4" y="141">1</text>
<text x="208.4" y="138.4">3</text>
<text x="217.3" y="141">2</text>
<text x="217.3" y="138.4">4</text>
<text x="233.1" y="140.6" transform="rotate(-90 233.1 140.6)">GND</text>
<text x="236.5" y="143.3" transform="rotate(-90 236.5 143.3)">+3V3</text>
<text x="42.6" y="144.4">CONN_02X20</text>
<text x="212.4" y="144.3">J2</text>
<text x="10.4" y="185.9">D</text>
<text x="285.4" y="185.9">D</text>
<text x="35" y="199.9">1</text>
<text x="85" y="199.9">2</text>
<text x="135" y="199.9">3</text>
<text x="185" y="199.9">4</text>
<text x="235" y="199.9">5</text>
<text x="285" y="199.9">6</text>
</g>
</svg>
